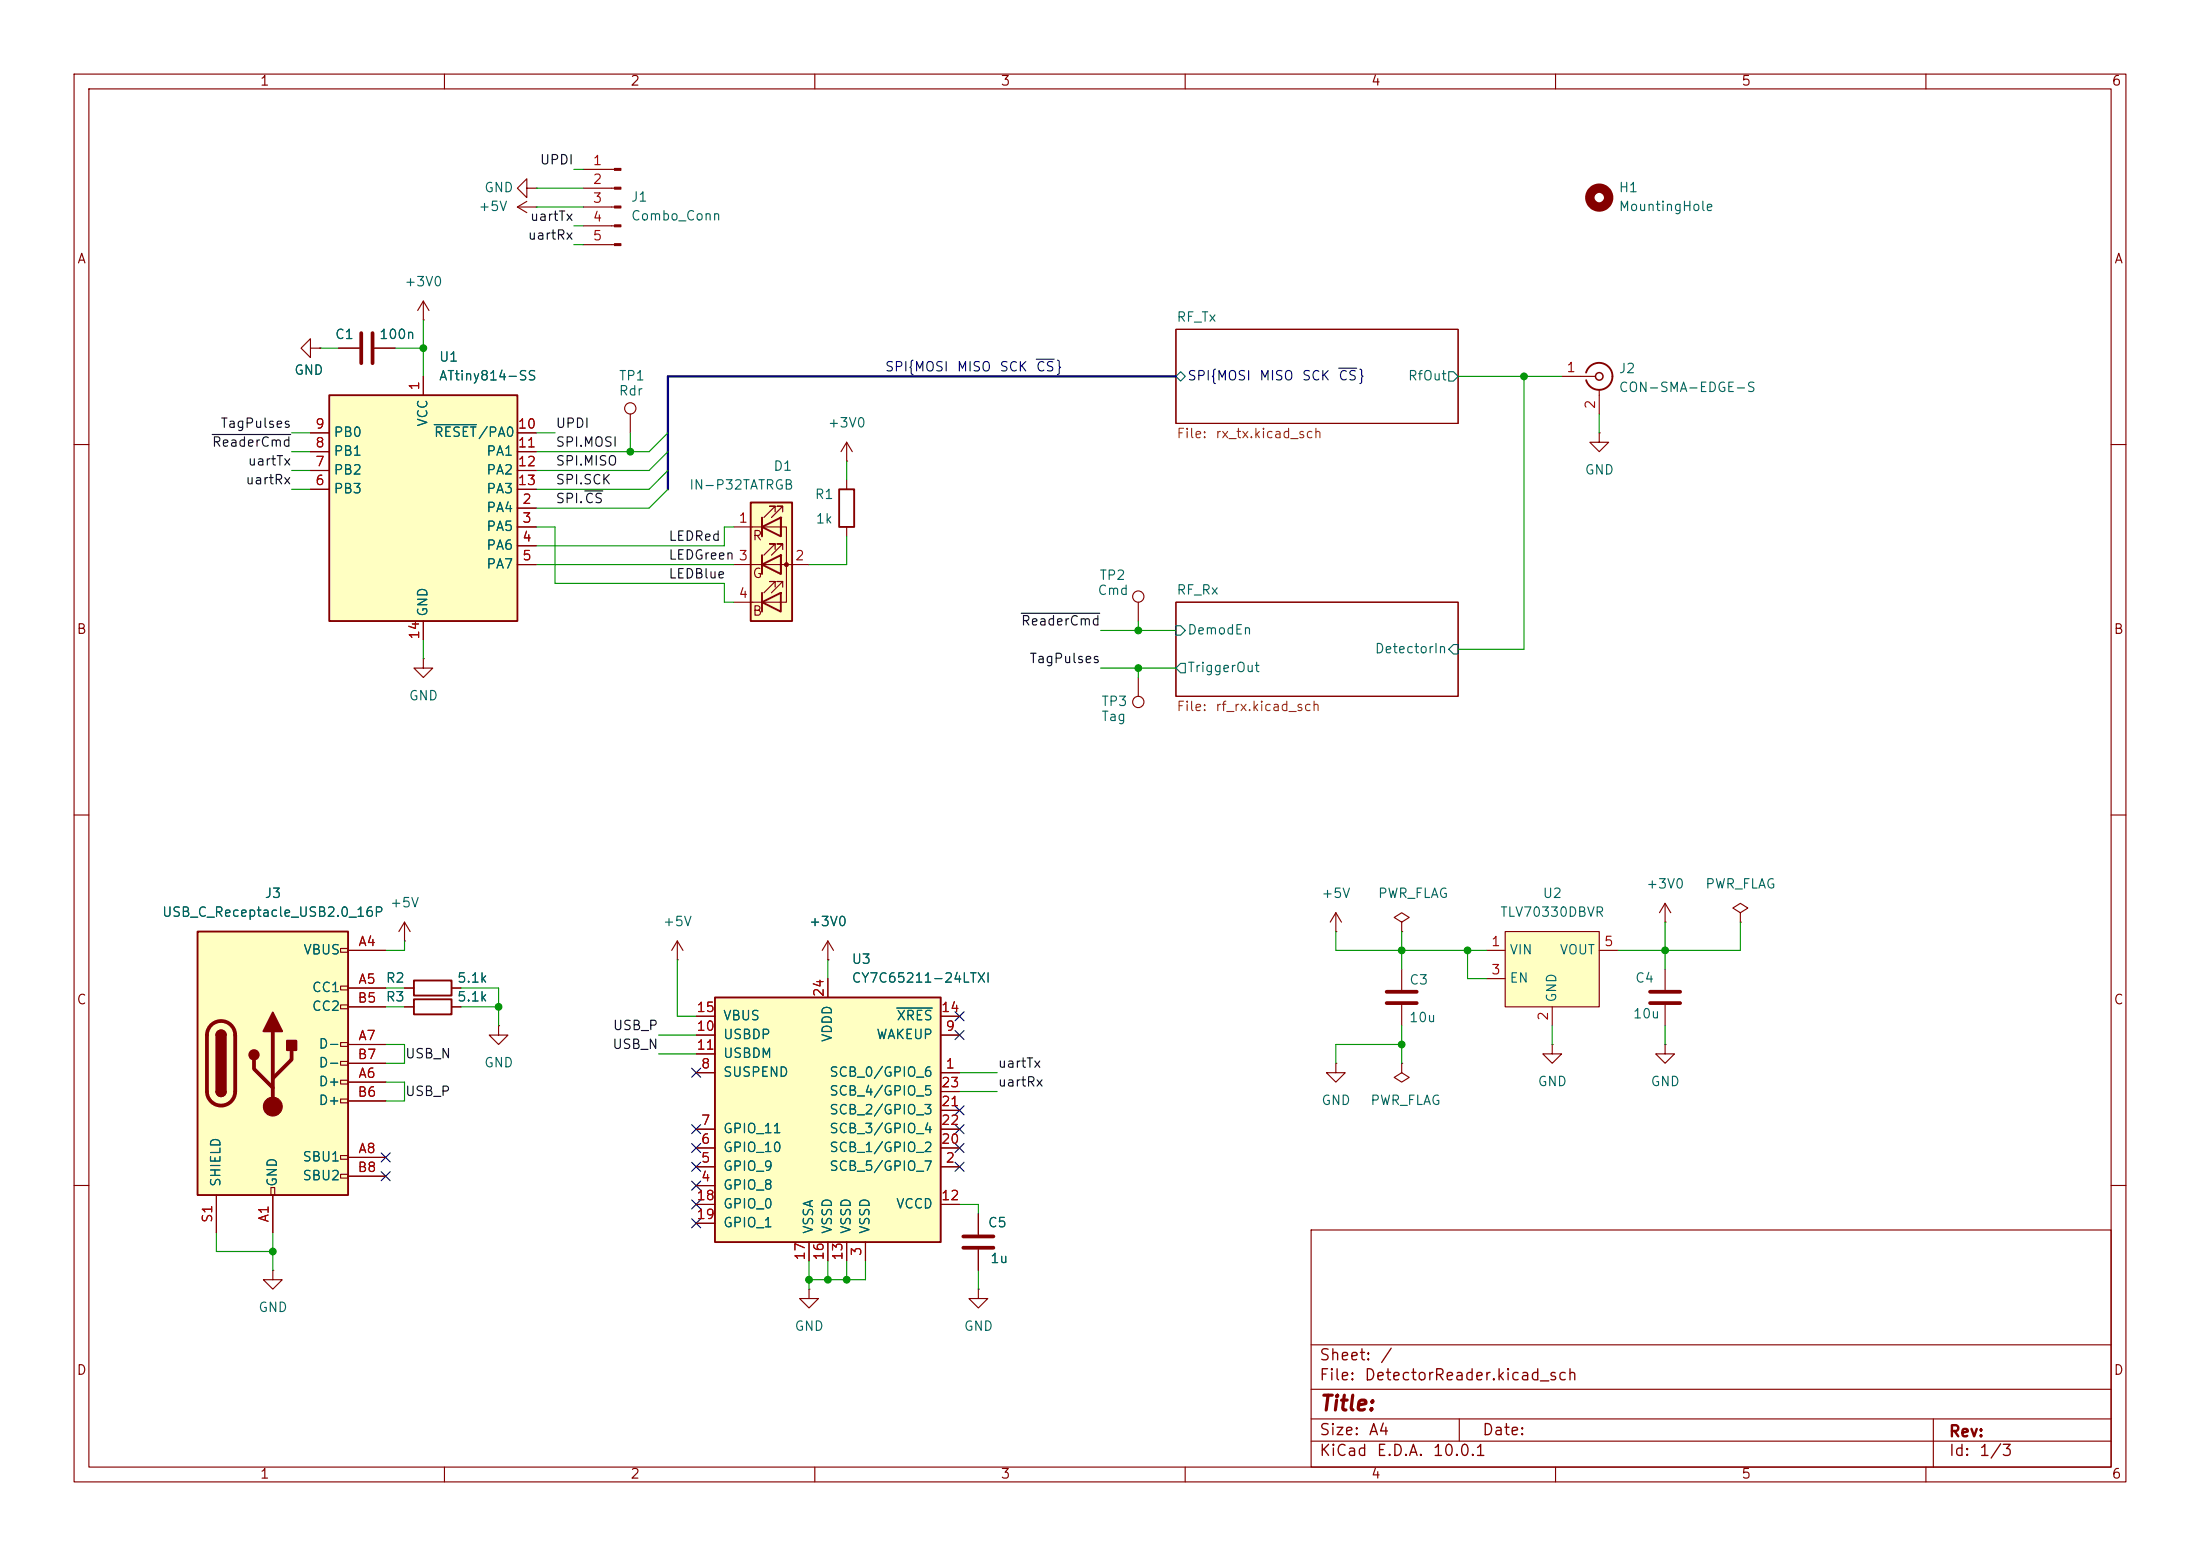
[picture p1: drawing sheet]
<svg xmlns="http://www.w3.org/2000/svg" width="297mm" height="210mm" viewBox="0 0 297 210" stroke-linecap="round" stroke-linejoin="round" font-family="sans-serif">
<g fill="none" stroke="#840000" stroke-width=".15">
<path d="M10 10h277v190h-277zM12 12h273v186h-273zM60 10v2M110 10v2M160 10v2M210 10v2M260 10v2M158.7 44.5h38.1v12.7h-38.1zM10 60h2M285 60h2M158.7 81.3h38.1v12.7h-38.1zM10 110h2"/>
<path d="M285 110h2M10 160h2M177 166h108v32h-108zM285 160h2M60 198v2M110 198v2M160 198v2M177 194.5h108M177 191.5h108M177 187.5h108M177 181.5h108M197 191.5v3"/>
<path d="M210 198v2M260 198v2M261 191.5v6.5"/>
</g>
<path d="M180.7 49.7h2.5" fill="none" stroke="#000084" stroke-width=".15"/>
<path d="M158.7 50.8l.7-.6 .6 .6-.6 .6zM195.6 50.2h.6l.6 .6-.6 .6h-.6zM158.7 84.5h.7l.6 .6-.6 .6h-.7zM159.4 89.5h.6v1.3h-.6l-.7-.6zM196.2 87h.6v1.3h-.6l-.6-.7z" fill="none" stroke="#006464" stroke-width=".15"/>
<path d="M96.5 134.6h30.5v33h-30.5z" fill="#ffffc2"/>
<path d="M214.1 50.3a1.81 1.81 0 0 1 2.8-1 1.81 1.81 0 0 1 0 3 1.81 1.81 0 0 1-2.8-1M96.5 134.6h30.5v33h-30.5z" fill="none" stroke="#840000" stroke-width=".25"/>
<g fill="none" stroke="#840000" stroke-width=".15">
<path d="M41.9 47v-1.3l-1.3 1.3 1.3 1.3v-1.3h1.3M43.2 47h.1M45.7 47h2.8M50.5 47h2.8M85.1 55.9v2.5M114.3 59.7v2.5M114.3 59.7l.8 1.3M114.3 59.7l-.8 1.3M210.8 50.8h4.6M215.9 52.6v3.3M114.3 62.2h.1M153.7 91.4v2.6"/>
<path d="M54.6 127h.1M54.6 124.5l-.8 1.2M54.6 124.5l.8 1.2M54.6 124.5v2.5M94 139.7h2.5M94 137.2h2.5M111.8 132.1v2.5M127 139.7h2.5M127 137.2h2.5M94 144.8h2.5M94 157.5h2.5M94 154.9h2.5"/>
<path d="M94 152.4h2.5M94 142.2h2.5M127 144.8h2.5M127 157.5h2.5M127 154.9h2.5M127 152.4h2.5M127 149.9h2.5M127 147.3h2.5M94 160h2.5M94 162.6h2.5M94 165.1h2.5M109.2 167.6v2.6"/>
<path d="M111.8 167.6v2.6M114.3 167.6v2.6M116.8 167.6v2.6M127 162.6h2.5"/>
<circle cx="85.1" cy="55.1" r=".76"/>
<circle cx="153.7" cy="94.7" r=".76"/>
</g>
<path d="M121.1 136.1h4.8" fill="none" stroke="#006464" stroke-width=".15"/>
<circle cx="215.9" cy="50.8" r=".51" fill="none" stroke="#840000" stroke-width=".2"/>
<circle cx="215.9" cy="26.7" r="1.27" fill="none" stroke="#840000" stroke-width="1.3"/>
<path d="M48.8 45v4M50.3 45v4" fill="none" stroke="#840000" stroke-width=".51"/>
<path d="M101.3 67.8h5.6v16h-5.6z" fill="#ffffc2"/>
<path d="M101.3 67.8h5.6v16h-5.6zM102.9 71.1l2.5-1.2v2.5zM102.9 76.2l2.5-1.3v2.6zM102.9 69.9v2.5M102.9 74.9v2.6M113.3 66h2v5.1h-2zM102.9 81.3l2.5-1.3v2.6zM102.9 80v2.6M55.9 132.3h5.1v2.1h-5.1zM55.9 134.9h5.1v2h-5.1z" fill="none" stroke="#840000" stroke-width=".25"/>
<g fill="none" stroke="#840000" stroke-width=".15">
<path d="M69.8 27.9h2.6M69.8 27.9l1.3 .8M71.1 25.4v-1.3l-1.3 1.3 1.3 1.3v-1.3h1.3M71.1 27.2l-1.3 .7M72.4 27.9h.1M72.4 25.4h.1M78.7 22.9h4.3M78.7 25.4h4.3M78.7 27.9h4.3M78.7 30.5h4.3M78.7 33h4.3M57.1 43.2h.1"/>
<path d="M57.1 40.6l-.7 1.3M57.1 40.6l.8 1.3M57.1 40.6v2.6M99.1 71.1h7.1v10.2h-7.1M99.1 76.2h10.1M102.9 69.9v2.5M102.9 74.9v2.6M104.6 69.1v-.8h-.7h.7l-1.5 1.6M104.6 74.2v-.8h-.7h.7l-1.5 1.5M104.6 79.2v-.7h-.7h.7l-1.5 1.5M105.4 69.9h.1M105.4 69.9v2.5z"/>
<path d="M105.4 74.9h.1M105.4 74.9v2.6zM105.7 69.1v-.8h-.8h.8l-1.6 1.6M105.7 74.2v-.8h-.8h.8l-1.6 1.5M105.7 79.2v-.7h-.8h.8l-1.6 1.5M114.3 64.8v1.2M114.3 71.1v1.3M57.1 88.9v1.3h1.3l-1.3 1.2-1.2-1.2h1.2M57.1 88.9h.1M153.7 81.3v2.5M54.6 133.4h1.3M54.6 135.9h1.3"/>
<path d="M61 133.4h1.2M61 135.9h1.2M67.3 138.4v1.3h1.3l-1.3 1.3-1.3-1.3h1.3M67.3 138.4h.1M111.8 129.5h.1M111.8 127l-.8 1.3M111.8 127l.7 1.3M111.8 127v2.5M224.8 124.5h.1M224.8 121.9l-.8 1.3M224.8 121.9l.8 1.3M224.8 121.9v2.6"/>
<path d="M36.8 171.5v1.2h1.3l-1.3 1.3-1.2-1.3h1.2M36.8 171.5h.1M109.2 174v1.3h1.3l-1.3 1.2-1.3-1.2h1.3M109.2 174h.1M132.1 174v1.3h1.2l-1.2 1.2-1.3-1.2h1.3M132.1 174h.1M132.1 163.8v2.8M132.1 168.7v2.8"/>
<circle cx="153.7" cy="80.5" r=".76"/>
</g>
<g fill="#840000" stroke="#840000" stroke-width=".15">
<path d="M83 22.7h.8v.3h-.8z"/>
<path d="M83 25.3h.8v.2h-.8z"/>
<path d="M83 27.8h.8v.3h-.8z"/>
<path d="M83 30.4h.8v.2h-.8z"/>
<path d="M83 32.9h.8v.2h-.8z"/>
<circle cx="106.2" cy="76.2" r=".25"/>
</g>
<path d="M130 168.4h4.1M130 166.9h4.1" fill="none" stroke="#840000" stroke-width=".51"/>
<path d="M44.4 53.3h25.4v30.5h-25.4z" fill="#ffffc2"/>
<path d="M44.4 53.3h25.4v30.5h-25.4z" fill="none" stroke="#840000" stroke-width=".25"/>
<g fill="none" stroke="#840000" stroke-width=".15">
<path d="M41.9 58.4h2.5M57.1 50.8v2.5M69.8 58.4h2.6M41.9 66h2.5M41.9 63.5h2.5M41.9 61h2.5M69.8 68.6h2.6M69.8 71.1h2.6M69.8 73.7h2.6M69.8 76.2h2.6M69.8 66h2.6M69.8 63.5h2.6"/>
<path d="M69.8 61h2.6M57.1 83.8v2.6M234.9 123.2l1.1-.6-1.1-.7-1 .7 1 .6v1.3M234.9 124.5h.1M180.3 143.5v1.3h1.3l-1.3 1.3-1.2-1.3h1.2M180.3 143.5h.1M189.2 143.5v1.3l-1 .6 1 .7 1-.7-1-.6M189.2 143.5h.1"/>
</g>
<path d="M58.6 57.3h5.7" fill="none" stroke="#006464" stroke-width=".15"/>
<path d="M203.2 125.7h12.7v10.2h-12.7z" fill="#ffffc2"/>
<g fill="none" stroke="#840000" stroke-width=".15">
<path d="M91.4 129.5h.1M91.4 127l.8 1.3M91.4 127l-.7 1.3M91.4 127v2.5M180.3 125.7h.1M180.3 123.2l-.7 1.3M180.3 123.2l.8 1.3M180.3 123.2v2.5M189.2 124.5l1-.7-1-.6-1 .6 1 .7v1.2M189.2 125.7h.1M189.2 130.8v2.8M189.2 135.6v2.8"/>
<path d="M200.7 128.3h2.5M200.7 132.1h2.5M203.2 125.7h12.7v10.2h-12.7zM209.5 135.9v2.5M215.9 128.3h2.5M224.8 130.8v2.8M224.8 135.6v2.8M209.5 141v1.2h1.3l-1.3 1.3-1.2-1.3h1.2M209.5 141h.1M224.8 141v1.2h1.3l-1.3 1.3-1.3-1.3h1.3M224.8 141h.1"/>
</g>
<path d="M187.2 135.4h4.1M187.2 133.9h4.1M222.8 135.4h4M222.8 133.9h4" fill="none" stroke="#840000" stroke-width=".51"/>
<path d="M26.7 125.7h20.3v35.6h-20.3z" fill="#ffffc2"/>
<g fill="none" stroke="#840000" stroke-width=".15">
<path d="M41.9 58.4h2.5M43.2 47h.1M45.7 47h2.8M50.5 47h2.8M57.1 50.8v2.5M69.8 58.4h2.6M215.9 58.4v1.3h1.3l-1.3 1.3-1.3-1.3h1.3M215.9 58.4h.1M41.9 66h2.5M41.9 63.5h2.5M41.9 61h2.5M69.8 68.6h2.6"/>
<path d="M69.8 71.1h2.6M69.8 73.7h2.6M69.8 76.2h2.6M69.8 66h2.6M69.8 63.5h2.6M69.8 61h2.6M57.1 83.8v2.6M46 128h1v.5h-1zM46 133.1h1v.5h-1zM46 135.6h1v.5h-1zM47 128.3h5.1M47 133.4h5.1"/>
<path d="M47 135.9h5.1M54.6 133.4h1.3M54.6 135.9h1.3M61 133.4h1.2M61 135.9h1.2M94 139.7h2.5M94 137.2h2.5M111.8 129.5h.1M111.8 132.1v2.5M127 139.7h2.5M127 137.2h2.5M46 140.7h1v.5h-1z"/>
<path d="M46 143.3h1v.5h-1zM46 145.8h1v.5h-1zM46 148.3h1v.5h-1zM46 156h1v.5h-1zM46 158.5h1v.5h-1zM47 146.1h5.1M47 141h5.1M47 156.2h5.1M47 148.6h5.1M47 143.5h5.1M47 158.8h5.1M94 144.8h2.5"/>
<path d="M94 157.5h2.5M94 154.9h2.5M94 152.4h2.5M94 142.2h2.5M127 144.8h2.5M127 157.5h2.5M127 154.9h2.5M127 152.4h2.5M127 149.9h2.5M127 147.3h2.5M29.2 161.3v5.1M36.6 160.3h.5v1h-.5z"/>
<path d="M36.8 161.3v5.1M94 160h2.5M94 162.6h2.5M94 165.1h2.5M109.2 167.6v2.6M111.8 167.6v2.6M114.3 167.6v2.6M116.8 167.6v2.6M127 162.6h2.5M132.1 163.8v2.8M132.1 168.7v2.8"/>
</g>
<path d="M26.7 125.7h20.3v35.6h-20.3zM29.2 139.7a.64 .64 0 0 1 .6-.6 .64 .64 0 0 1 .7 .6M29.2 147.3a.64 .64 0 0 0 .6 .7 .64 .64 0 0 0 .7-.7" fill="none" stroke="#840000" stroke-width=".25"/>
<path d="M28.5 138.4a1.9 1.9 0 0 1 2.1-.5 1.9 1.9 0 0 1 1.1 1.8v7.6a1.91 1.91 0 0 1-1.9 1.9 1.91 1.91 0 0 1-1.9-1.9v-7.6a1.9 1.9 0 0 1 .6-1.3zM36.8 139.2v10.2M34.3 143v1.3l2.5 2.5M39.4 141.7v1.3l-2.6 2.5" fill="none" stroke="#840000" stroke-width=".51"/>
<g fill="#840000" stroke="#840000" stroke-width=".25">
<path d="M29.2 139.7h1.3v7.6h-1.3z"/>
<path d="M29.4 139.3a.64 .64 0 0 1 .7-.2 .64 .64 0 0 1 .4 .6h-1.3z"/>
<path d="M29.2 147.3h1.3a.64 .64 0 0 1-.7 .7 .64 .64 0 0 1-.6-.7z"/>
<path d="M36.8 136.7l1.3 2.5h-2.5z"/>
<path d="M38.7 140.5h1.3v1.2h-1.3z"/>
<circle cx="34.3" cy="142.4" r=".63"/>
</g>
<circle cx="36.8" cy="149.4" r="1.27" fill="#840000" stroke="#840000" stroke-width=".15"/>
<path d="M28.7 58.6h10.5M78.9 66.3h2.5M137.9 82.8h10.6" fill="none" stroke="#0f0f0f" stroke-width=".15"/>
<g fill="none" stroke="#000084" stroke-width=".15">
<path d="M139.9 48.5h2.4M128.9 136.6l1.2 1.2M128.9 139.1l1.2 1.2M130.1 136.6l-1.2 1.2M130.1 139.1l-1.2 1.2M51.5 155.6l1.2 1.2M51.5 158.1l1.2 1.3M52.7 155.6l-1.2 1.2M52.7 158.1l-1.2 1.3M93.4 144.2l1.2 1.2M93.4 151.8l1.2 1.2M93.4 156.9l1.2 1.2"/>
<path d="M93.4 159.4l1.2 1.2M93.4 154.3l1.2 1.2M94.6 144.2l-1.2 1.2M94.6 151.8l-1.2 1.2M94.6 156.9l-1.2 1.2M94.6 159.4l-1.2 1.2M94.6 154.3l-1.2 1.2M128.9 156.9l1.2 1.2M128.9 151.8l1.2 1.2M128.9 154.3l1.2 1.2M128.9 149.3l1.2 1.2M130.1 156.9l-1.2 1.2"/>
<path d="M130.1 151.8l-1.2 1.2M130.1 154.3l-1.2 1.2M130.1 149.3l-1.2 1.2M93.4 162l1.2 1.2M93.4 164.5l1.2 1.2M94.6 162l-1.2 1.2M94.6 164.5l-1.2 1.2"/>
</g>
<path d="M158.7 50.8h-68.5v15.2" fill="none" stroke="#000084" stroke-width=".3"/>
<g fill="none" stroke="#009600" stroke-width=".15">
<path d="M72.4 25.4h6.3M72.4 27.9h6.3M77.5 30.5h1.2M77.5 33h1.2M77.5 22.9h1.2M39.4 58.4h2.5M43.2 47h2.5M53.3 47h3.8M57.1 43.2v7.6M72.4 58.4h2.5M85.1 58.4v2.6M90.2 58.4l-2.6 2.6h-15.2"/>
<path d="M196.8 50.8h14M205.7 50.8v36.8h-8.9M215.9 55.9v2.5M39.4 61h2.5M39.4 63.5h2.5M39.4 66h2.5M72.4 71.1h2.5v7.6h22.9v2.6h1.3M72.4 76.2h26.7M90.2 61l-2.6 2.5h-15.2M90.2 63.5l-2.6 2.5h-15.2M90.2 66l-2.6 2.6h-15.2M99.1 71.1h-1.3v2.6h-25.4"/>
<path d="M114.3 62.2v2.6M114.3 72.4v3.8h-5.1M57.1 86.4v2.5M148.6 85.1h10.1M148.6 90.2h10.1M153.7 83.8v1.3M153.7 90.2v1.2M52.1 133.4h2.5M52.1 135.9h2.5M54.6 127v1.3h-2.5M62.2 133.4h5.1v5M62.2 135.9h5.1"/>
<path d="M88.9 139.7h5.1M91.4 129.5v7.7h2.6M111.8 129.5v2.6M180.3 125.7v2.6h20.4M189.2 125.7v5.1M189.2 138.4v5.1M198.1 128.3v3.8h2.6M209.5 138.4v2.6M224.8 124.5v6.3M224.8 138.4v2.6M234.9 124.5v3.8h-16.5M52.1 141h2.5v2.5h-2.5"/>
<path d="M52.1 146.1h2.5v2.5h-2.5M88.9 142.2h5.1M129.5 147.3h5.1M129.5 144.8h5.1M189.2 141h-8.9v2.5M29.2 166.4v2.5h7.6M36.8 166.4v5.1M109.2 170.2v3.8M111.8 170.2v2.5M114.3 170.2v2.5M116.8 170.2v2.5h-7.6M129.5 162.6h2.6v1.2"/>
<path d="M132.1 171.5v2.5"/>
</g>
<path d="M58.6 57.3h5.7M121.1 136.1h4.8" fill="none" stroke="#006464" stroke-width=".15"/>
<g fill="#009600" stroke="#009600" stroke-width=".14">
<circle cx="36.8" cy="168.9" r=".46"/>
<circle cx="67.3" cy="135.9" r=".46"/>
<circle cx="109.2" cy="172.7" r=".46"/>
<circle cx="111.8" cy="172.7" r=".46"/>
<circle cx="114.3" cy="172.7" r=".46"/>
<circle cx="57.1" cy="47" r=".46"/>
<circle cx="189.2" cy="128.3" r=".46"/>
<circle cx="198.1" cy="128.3" r=".46"/>
<circle cx="189.2" cy="141" r=".46"/>
<circle cx="224.8" cy="128.3" r=".46"/>
<circle cx="85.1" cy="61" r=".46"/>
<circle cx="205.7" cy="50.8" r=".46"/>
<circle cx="153.7" cy="90.2" r=".46"/>
<circle cx="153.7" cy="85.1" r=".46"/>
</g>
<text font-size="2" fill="#840000" x="178" y="190.9">Title:</text>
<g font-size="1.5" fill="#840000">
<text x="178" y="184">Sheet:</text>
<text x="186.2" y="184">/</text>
<text x="178" y="186.7">File:</text>
<text x="184.1" y="186.7">DetectorReader.kicad_sch</text>
<text x="178" y="196.9">KiCad</text>
<text x="178" y="194.1">Size:</text>
<text x="184.7" y="194.1">A4</text>
<text x="185.7" y="196.9">E.D.A.</text>
<text x="193.3" y="196.9">10.0.1</text>
<text x="200" y="194.1">Date:</text>
<text x="263" y="194.3">Rev:</text>
<text x="263" y="196.9">Id:</text>
<text x="267.1" y="196.9">1/3</text>
</g>
<g font-size="1.3" fill="#840000">
<text x="35" y="11.9">1</text>
<text x="85" y="11.9">2</text>
<text x="135" y="11.9">3</text>
<text x="185" y="11.9">4</text>
<text x="235" y="11.9">5</text>
<text x="285" y="11.9">6</text>
<text x="10.3" y="35.9">A</text>
<text x="285.3" y="35.9">A</text>
<text x="101.5" y="73.3">R</text>
<text x="101.5" y="78.3">G</text>
<text x="101.5" y="83.4">B</text>
<text x="10.3" y="85.9">B</text>
<text x="285.3" y="85.9">B</text>
<text x="10.3" y="135.9">C</text>
<text x="285.3" y="135.9">C</text>
<text x="10.3" y="185.9">D</text>
<text x="285.3" y="185.9">D</text>
<text x="35" y="199.9">1</text>
<text x="85" y="199.9">2</text>
<text x="135" y="199.9">3</text>
<text x="185" y="199.9">4</text>
<text x="235" y="199.9">5</text>
<text x="285" y="199.9">6</text>
</g>
<g font-size="1.3" fill="#0f0f0f">
<text x="72.8" y="22.5">UPDI</text>
<text x="71.2" y="32.7">uartRx</text>
<text x="71.5" y="30.1">uartTx</text>
<text x="29.7" y="58.1">TagPulses</text>
<text x="74.9" y="58.1">UPDI</text>
<text x="28.5" y="60.6">ReaderCmd</text>
<text x="33.1" y="65.7">uartRx</text>
<text x="33.4" y="63.2">uartTx</text>
<text x="74.9" y="65.7">SPI.SCK</text>
<text x="74.9" y="60.6">SPI.MOSI</text>
<text x="74.9" y="63.2">SPI.MISO</text>
<text x="74.9" y="68.2">SPI.CS</text>
<text x="90.2" y="73.3">LEDRed</text>
<text x="90.2" y="75.9">LEDGreen 3</text>
<text x="90.2" y="78.4">LEDBlue</text>
<text x="137.7" y="84.7">ReaderCmd</text>
<text x="138.9" y="89.8">TagPulses</text>
<text x="54.6" y="143.2">USB_N</text>
<text x="82.6" y="141.9">USB_N</text>
<text x="82.6" y="139.4">USB_P</text>
<text x="54.6" y="148.2">USB_P</text>
<text x="134.6" y="144.4">uartTx</text>
<text x="134.6" y="147">uartRx</text>
</g>
<g font-size="1.3" fill="#a90000">
<text x="79.9" y="22.6">1</text>
<text x="79.9" y="25.1">2</text>
<text x="79.9" y="27.7">3</text>
<text x="79.9" y="30.2">4</text>
<text x="79.9" y="32.8">5</text>
<text x="56.9" y="52.8" transform="rotate(-90 56.9 52.8)">1</text>
<text x="211.4" y="50.5">1</text>
<text x="42.5" y="58.2">9</text>
<text x="69.8" y="58.2">10</text>
<text x="215.6" y="55.3" transform="rotate(-90 215.6 55.3)">2</text>
<text x="42.5" y="65.8">6</text>
<text x="42.5" y="63.2">7</text>
<text x="42.5" y="60.7">8</text>
<text x="69.8" y="60.7">11</text>
<text x="69.8" y="63.2">12</text>
<text x="69.8" y="65.8">13</text>
<text x="70.4" y="68.3">2</text>
<text x="70.4" y="70.9">3</text>
<text x="99.6" y="70.9">1</text>
<text x="70.4" y="73.4">4</text>
<text x="70.4" y="75.9">5</text>
<text x="107.2" y="75.9">2</text>
<text x="99.6" y="81">4</text>
<text x="56.9" y="86.4" transform="rotate(-90 56.9 86.4)">14</text>
<text x="48.3" y="128">A4</text>
<text x="201.2" y="128">1</text>
<text x="201.2" y="131.8">3</text>
<text x="216.5" y="128">5</text>
<text x="48.2" y="135.6">B5</text>
<text x="48.3" y="133.1">A5</text>
<text x="93.9" y="136.9">15</text>
<text x="111.5" y="134.7" transform="rotate(-90 111.5 134.7)">24</text>
<text x="127" y="136.9">14</text>
<text x="209.3" y="137.9" transform="rotate(-90 209.3 137.9)">2</text>
<text x="48.2" y="143.3">B7</text>
<text x="48.3" y="140.7">A7</text>
<text x="93.9" y="139.4">10</text>
<text x="93.9" y="142">11</text>
<text x="127.6" y="139.4">9</text>
<text x="48.2" y="148.3">B6</text>
<text x="48.3" y="145.8">A6</text>
<text x="94.5" y="144.5">8</text>
<text x="127" y="149.6">21</text>
<text x="127" y="147.1">23</text>
<text x="127.6" y="144.5">1</text>
<text x="48.3" y="156">A8</text>
<text x="94.5" y="154.7">6</text>
<text x="94.5" y="152.1">7</text>
<text x="127" y="154.7">20</text>
<text x="127" y="152.1">22</text>
<text x="48.2" y="158.5">B8</text>
<text x="94.5" y="159.8">4</text>
<text x="94.5" y="157.2">5</text>
<text x="127.6" y="157.2">2</text>
<text x="29" y="165.1" transform="rotate(-90 29 165.1)">S1</text>
<text x="36.6" y="165.1" transform="rotate(-90 36.6 165.1)">A1</text>
<text x="93.9" y="162.3">18</text>
<text x="93.9" y="164.8">19</text>
<text x="127" y="162.3">12</text>
<text x="109" y="170.2" transform="rotate(-90 109 170.2)">17</text>
<text x="111.5" y="170.2" transform="rotate(-90 111.5 170.2)">16</text>
<text x="114" y="170.2" transform="rotate(-90 114 170.2)">13</text>
<text x="116.6" y="169.6" transform="rotate(-90 116.6 169.6)">3</text>
</g>
<g font-size="1.3" fill="#006464">
<text x="64.5" y="28.8">+5V</text>
<text x="65.3" y="26.3">GND</text>
<text x="85.1" y="27.5">J1</text>
<text x="218.4" y="26.3">H1</text>
<text x="218.4" y="28.8">MountingHole</text>
<text x="85.1" y="30.1">Combo_Conn</text>
<text x="54.5" y="39">+3V0</text>
<text x="45.1" y="46.1">C1</text>
<text x="51.1" y="46.1">100n</text>
<text x="158.7" y="43.7">RF_Tx</text>
<text x="39.6" y="50.9">GND</text>
<text x="59.2" y="49.1">U1</text>
<text x="59.2" y="51.7">ATtiny814-SS</text>
<text x="83.5" y="53.7">Rdr</text>
<text x="83.5" y="51.7">TP1</text>
<text x="190" y="51.7">RfOut</text>
<text x="218.4" y="50.7">J2</text>
<text x="218.4" y="53.2">CON-SMA-EDGE-S</text>
<text x="45" y="59.3">PB0</text>
<text x="58" y="57.7" transform="rotate(-90 58 57.7)">VCC</text>
<text x="58.5" y="59.3">RESET/PA0</text>
<text x="111.7" y="58">+3V0</text>
<text x="45" y="64.4">PB2</text>
<text x="45" y="61.8">PB1</text>
<text x="65.6" y="61.8">PA1</text>
<text x="65.6" y="64.4">PA2</text>
<text x="104.3" y="63.9">D1</text>
<text x="213.9" y="64.4">GND</text>
<text x="45" y="66.9">PB3</text>
<text x="65.6" y="69.4">PA4</text>
<text x="65.6" y="72">PA5</text>
<text x="65.6" y="66.9">PA3</text>
<text x="93" y="66.4">IN-P32TATRGB</text>
<text x="109.9" y="67.7">R1</text>
<text x="110" y="71">1k</text>
<text x="65.6" y="74.5">PA6</text>
<text x="65.6" y="77.1">PA7</text>
<text x="58" y="83.3" transform="rotate(-90 58 83.3)">GND</text>
<text x="148.1" y="80.6">Cmd</text>
<text x="148.3" y="78.6">TP2</text>
<text x="158.7" y="80.6">RF_Rx</text>
<text x="160.2" y="86">DemodEn</text>
<text x="185.5" y="88.5">DetectorIn</text>
<text x="55.1" y="94.8">GND</text>
<text x="148.6" y="95.6">TP3</text>
<text x="160.2" y="91">TriggerOut</text>
<text x="148.6" y="97.6">Tag</text>
<text x="21.8" y="124.1">USB_C_Receptacle_USB2.0_16P</text>
<text x="35.6" y="121.5">J3</text>
<text x="52.6" y="122.8">+5V</text>
<text x="89.4" y="125.3">+5V</text>
<text x="109.1" y="125.3">+3V0</text>
<text x="178.3" y="121.5">+5V</text>
<text x="185.9" y="121.5">PWR_FLAG</text>
<text x="202.4" y="124.1">TLV70330DBVR</text>
<text x="208.2" y="121.5">U2</text>
<text x="222.1" y="120.2">+3V0</text>
<text x="230.1" y="120.2">PWR_FLAG</text>
<text x="40.9" y="129.1">VBUS</text>
<text x="114.9" y="130.4">U3</text>
<text x="203.7" y="129.1">VIN</text>
<text x="210.5" y="129.1">VOUT</text>
<text x="42" y="134.2">CC1</text>
<text x="42" y="136.8">CC2</text>
<text x="52" y="132.9">R2</text>
<text x="52" y="135.5">R3</text>
<text x="61.6" y="132.9">5.1k</text>
<text x="61.6" y="135.5">5.1k</text>
<text x="114.9" y="132.9">CY7C65211-24LTXI</text>
<text x="190.2" y="133.2">C3</text>
<text x="203.7" y="132.9">EN</text>
<text x="210.4" y="135.4" transform="rotate(-90 210.4 135.4)">GND</text>
<text x="220.4" y="137.8">10u</text>
<text x="220.7" y="132.9">C4</text>
<text x="42.9" y="141.8">D-</text>
<text x="97.5" y="140.6">USBDP</text>
<text x="97.5" y="143.1">USBDM</text>
<text x="97.5" y="138">VBUS</text>
<text x="112.6" y="140.7" transform="rotate(-90 112.6 140.7)">VDDD</text>
<text x="118.2" y="140.6">WAKEUP</text>
<text x="120.9" y="138">XRES</text>
<text x="190.1" y="138.3">10u</text>
<text x="42.9" y="146.9">D+</text>
<text x="42.9" y="149.5">D+</text>
<text x="42.9" y="144.4">D-</text>
<text x="65.3" y="144.4">GND</text>
<text x="97.5" y="145.6">SUSPEND</text>
<text x="111.9" y="145.6">SCB_0/GPIO_6</text>
<text x="111.9" y="148.2">SCB_4/GPIO_5</text>
<text x="178.3" y="149.5">GND</text>
<text x="184.9" y="149.5">PWR_FLAG</text>
<text x="207.5" y="146.9">GND</text>
<text x="222.8" y="146.9">GND</text>
<text x="97.5" y="155.8">GPIO_10</text>
<text x="97.5" y="153.3">GPIO_11</text>
<text x="111.9" y="155.8">SCB_1/GPIO_2</text>
<text x="111.9" y="150.7">SCB_2/GPIO_3</text>
<text x="111.9" y="153.3">SCB_3/GPIO_4</text>
<text x="30.1" y="160.3" transform="rotate(-90 30.1 160.3)">SHIELD</text>
<text x="37.7" y="160.3" transform="rotate(-90 37.7 160.3)">GND</text>
<text x="40.8" y="157.1">SBU1</text>
<text x="40.8" y="159.6">SBU2</text>
<text x="97.5" y="160.9">GPIO_8</text>
<text x="97.5" y="158.3">GPIO_9</text>
<text x="111.9" y="158.3">SCB_5/GPIO_7</text>
<text x="97.5" y="163.4">GPIO_0</text>
<text x="97.5" y="166">GPIO_1</text>
<text x="110.1" y="166.6" transform="rotate(-90 110.1 166.6)">VSSA</text>
<text x="112.6" y="166.6" transform="rotate(-90 112.6 166.6)">VSSD</text>
<text x="115.2" y="166.6" transform="rotate(-90 115.2 166.6)">VSSD</text>
<text x="117.7" y="166.6" transform="rotate(-90 117.7 166.6)">VSSD</text>
<text x="120.9" y="163.4">VCCD</text>
<text x="133.3" y="166">C5</text>
<text x="133.6" y="170.8">1u</text>
<text x="34.8" y="177.4">GND</text>
<text x="107.2" y="179.9">GND</text>
<text x="130" y="179.9">GND</text>
</g>
<g font-size="1.3" fill="#000084">
<text x="119.4" y="50.5">SPI{MOSI</text>
<text x="129.1" y="50.5">MISO</text>
<text x="134.8" y="50.5">SCK</text>
<text x="139.8" y="50.5">CS}</text>
<text x="160.2" y="51.7">SPI{MOSI</text>
<text x="169.9" y="51.7">MISO</text>
<text x="175.7" y="51.7">SCK</text>
<text x="180.6" y="51.7">CS}</text>
</g>
<g font-size="1.3" fill="#725600">
<text x="158.7" y="59.5">File:</text>
<text x="164" y="59.5">rx_tx.kicad_sch</text>
<text x="158.7" y="96.3">File:</text>
<text x="164" y="96.3">rf_rx.kicad_sch</text>
</g>
</svg>
